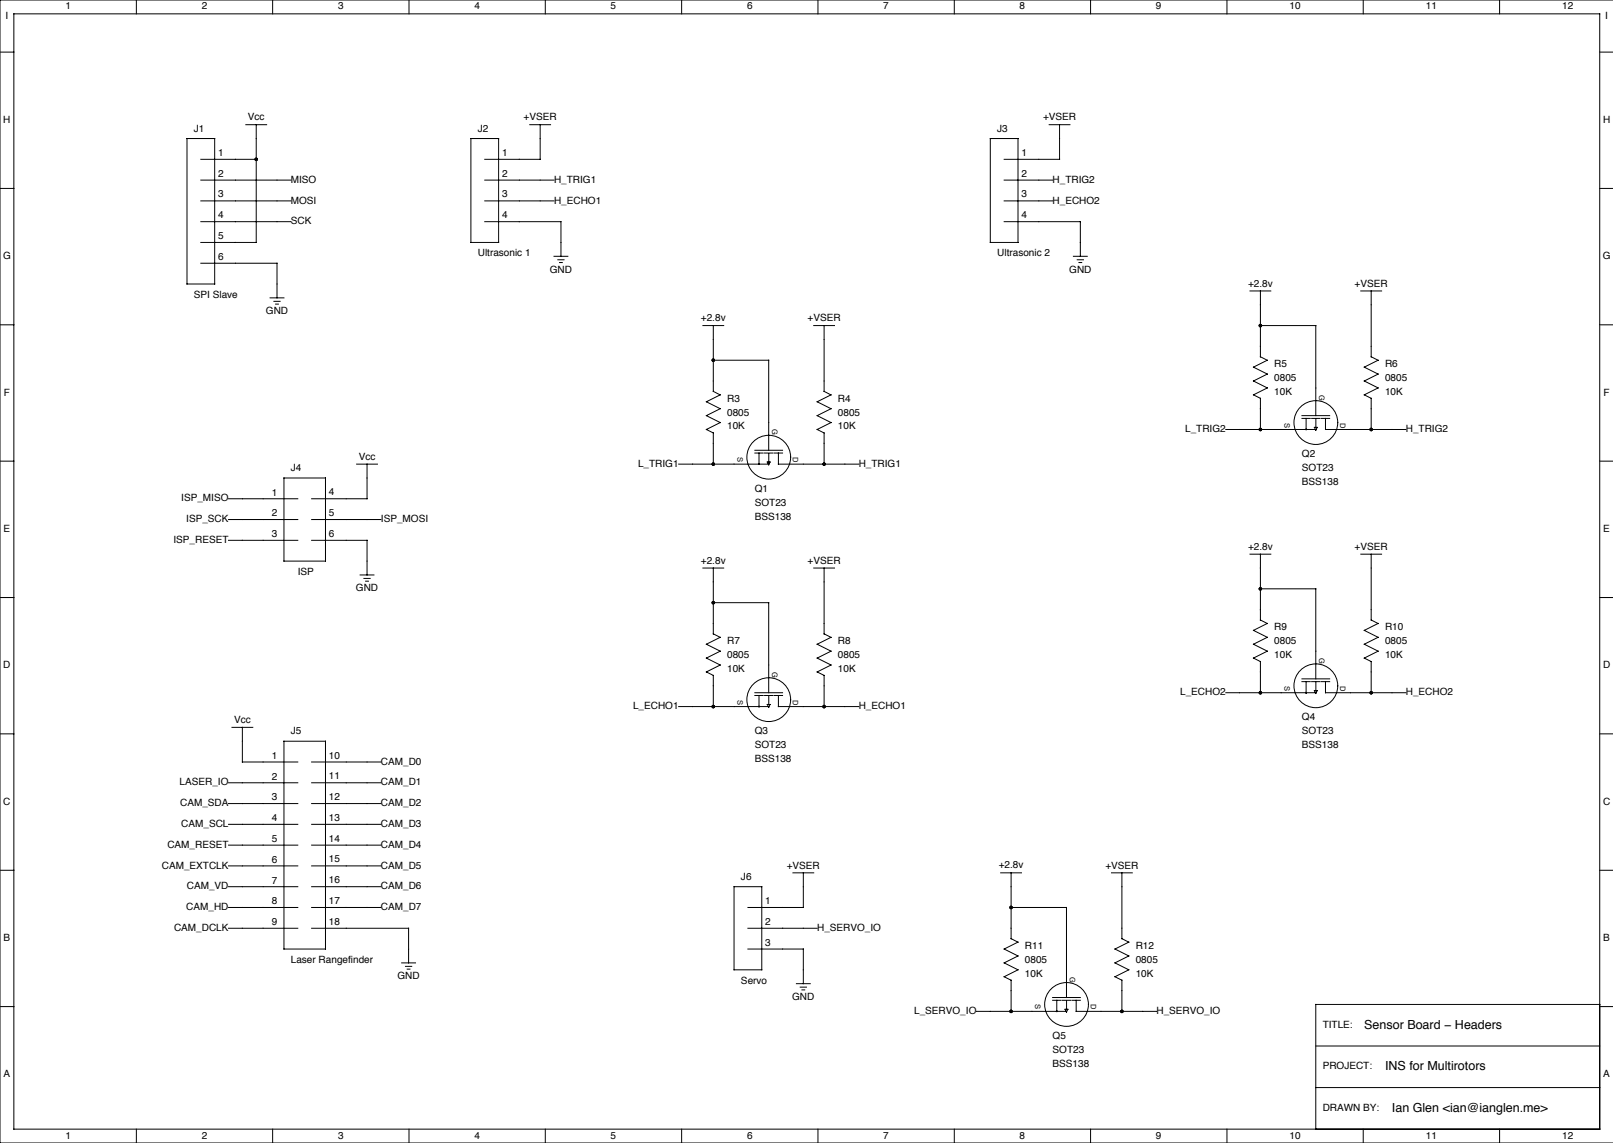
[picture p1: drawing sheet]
<svg xmlns="http://www.w3.org/2000/svg" width="592mm" height="419mm" viewBox="0 0 592 419" stroke-linecap="round" stroke-linejoin="round" font-family="sans-serif">
<g fill="none" stroke="#000" stroke-width=".37">
<path d="M0 19.1h5.1M5.1 5.1h581.6v408.9h-581.6zM50 0v5.1M100 0v5.1M150 0v5.1M200 0v5.1M250 0v5.1M300 0v5.1M350 0v5.1M400 0v5.1M450 0v5.1M500 0v5.1"/>
<path d="M550 0v5.1M586.7 19.1h5M591.7 0h-591.7v419.1h591.7M68.6 50.8h10.1v53.3h-10.1zM73.7 58.4h20.3M90.2 45.7h7.6M94 45.7v43.2h-20.3M172.7 50.8h10.2v38.1h-10.2zM194.3 45.7h7.6M198.1 45.7v12.7h-20.3M363.2 50.8h10.2v38.1h-10.2zM384.8 45.7h7.6"/>
<path d="M388.6 45.7v12.7h-20.3M0 69.1h5.1M73.7 66h33M73.7 73.7h33M177.8 66h25.4M177.8 73.7h25.4M368.3 66h17.8M368.3 73.7h17.8M586.7 69.1h5M73.7 81.3h33M73.7 96.5h27.9v12.7M177.8 81.3h27.9v12.7"/>
<path d="M203.2 94h5.1M204.6 95.2h2.3M205.2 96.3h1M368.3 81.3h27.9v12.7M393.7 94h5.1M395.1 95.2h2.3M395.7 96.3h1M0 119.1h5.1M99.1 109.2h5M100.5 110.5h2.2M101.1 111.5h1M257.8 119.4h7.6"/>
<path d="M261.6 119.4v24.2M298.4 119.4h7.7M302.3 119.4v24.2M458.5 106.7h7.6M462.3 119.4h20.3v33M462.3 106.7v24.2l2.5 1.2M499.1 106.7h7.6M502.9 106.7v24.2l2.6 1.2M586.7 119.1h5M261.6 132.1h20.3v33M464.8 132.1l-5.1 2.5 5.1 2.6-5.1 2.5 5.1 2.5-5.1 2.6 2.6 1.3v11.4M505.5 132.1l-5.1 2.5 5.1 2.6-5.1 2.5 5.1 2.5-5.1 2.6 2.5 1.3v11.4"/>
<path d="M261.6 143.5l2.6 1.3-5.1 2.5 5.1 2.6-5.1 2.5 5.1 2.5-5.1 2.6 2.5 1.3v11.4M302.3 143.5l2.5 1.3-5.1 2.5 5.1 2.6-5.1 2.5 5.1 2.5-5.1 2.6 2.6 1.3v11.4M449.6 157.5h33M477.5 152.4h10.2M477.5 153.4h3.1M479 153.4v4.1M481.1 153.4h3M482.1 156.7h1l-.5 1zM482.6 153.7v3M484.6 153.4h3.1M486.2 153.4v4.1h29.4M0 169.1h5.1"/>
<path d="M104.1 175.3h15.3v30.4h-15.3zM130.8 170.2h7.6M134.6 170.2v12.7h-20.3M248.9 170.2h33M276.9 165.1h10.1M276.9 166.1h3M278.4 166.1v4.1M280.4 166.1h3.1M281.4 169.4h1l-.5 1zM282 166.4v3M284 166.1h3M285.5 166.1v4.1h29.5"/>
<path d="M586.7 169.1h5M83.8 190.5h25.4M83.8 182.9h25.4M83.8 198.1h25.4M114.3 190.5h25.4M114.3 198.1h20.3v12.7M0 219.1h5.1M132.1 210.8h5.1M133.5 212.1h2.3M134.1 213.1h1M257.8 208.3h7.6M261.6 208.3v24.2l2.6 1.2"/>
<path d="M298.4 208.3h7.7M302.3 208.3v24.2l2.5 1.2M458.5 203.2h7.6M462.3 215.9h20.3v33M462.3 203.2v24.2M499.1 203.2h7.6M502.9 203.2v24.2M586.7 219.1h5M261.6 221h20.3v33M264.2 233.7l-5.1 2.5 5.1 2.6-5.1 2.5 5.1 2.5-5.1 2.6 2.5 1.2v11.5M304.8 233.7l-5.1 2.5 5.1 2.6-5.1 2.5 5.1 2.5-5.1 2.6 2.6 1.2v11.5M462.3 227.3l2.5 1.3-5.1 2.5 5.1 2.6-5.1 2.5 5.1 2.6-5.1 2.5 2.6 1.3v11.4"/>
<path d="M502.9 227.3l2.6 1.3-5.1 2.5 5.1 2.6-5.1 2.5 5.1 2.6-5.1 2.5 2.5 1.3v11.4M248.9 259.1h33M276.9 254h10.1M276.9 255h3M278.4 255v4.1M280.4 255h3.1M281.4 258.3h1l-.5 1zM282 255.3v3M284 255h3M285.5 255v4.1h29.5M449.6 254h33M477.5 248.9h10.2"/>
<path d="M477.5 249.9h3.1M479 249.9v4.1M481.1 249.9h3M482.1 253.2h1l-.5 1.1zM482.6 250.2v3M484.6 249.9h3.1M486.2 249.9v4.1h29.4M0 269.1h5.1M85.1 266.7h7.6M88.9 266.7v12.7h20.3M104.1 271.8h15.3v76.2h-15.3zM114.3 279.4h25.4"/>
<path d="M586.7 269.1h5M83.8 294.6h25.4M83.8 287h25.4M114.3 294.6h25.4M114.3 287h25.4M0 319.1h5.1M83.8 302.3h25.4M83.8 309.9h25.4M83.8 317.5h25.4M114.3 302.3h25.4M114.3 309.9h25.4M114.3 317.5h25.4"/>
<path d="M586.7 319.1h5M83.8 325.1h25.4M83.8 332.7h25.4M114.3 325.1h25.4M114.3 332.7h25.4M269.2 325.1h10.2v30.5h-10.2zM290.8 320h7.6M294.6 320v12.7h-20.3M367 320h7.6M370.8 332.7h20.4v33.1M370.8 320v24.2M407.7 320h7.6"/>
<path d="M411.5 320v24.2M83.8 340.4h25.4M114.3 340.4h35.6v12.7M147.3 353.1h5.1M148.7 354.3h2.3M149.4 355.3h1M274.3 348h20.3v12.7M274.3 340.4h25.4M370.8 344.2l2.6 1.3M373.4 345.4l-5.1 2.6 5.1 2.5-5.1 2.6 5.1 2.5-5.1 2.5 2.5 1.3v11.4M411.5 344.2l2.5 1.3M414 345.4l-5.1 2.6 5.1 2.5-5.1 2.6 5.1 2.5-5.1 2.5 2.6 1.3v11.4"/>
<path d="M0 369.1h5.1M292.1 360.7h5.1M293.5 361.9h2.3M294.1 363h1M358.1 370.8h33.1M386.1 365.8h10.1M386.1 366.8h3M387.6 366.8v4M389.6 366.8h3.1M390.7 370.1h1l-.5 1zM391.2 367v3.1M393.2 366.8h3"/>
<path d="M394.7 366.8v4h29.5M586.7 368.3h-104.1v45.7M586.7 369.1h5M482.6 398.8h104.1M482.6 383.5h104.1M50 414v5.1M100 414v5.1M150 414v5.1M200 414v5.1M250 414v5.1M300 414v5.1M350 414v5.1"/>
<path d="M400 414v5.1M450 414v5.1M500 414v5.1M550 414v5.1"/>
<circle cx="479" cy="157.5" r=".13"/>
<circle cx="482.6" cy="154.9" r="8"/>
<circle cx="278.4" cy="170.2" r=".13"/>
<circle cx="282" cy="167.6" r="8"/>
<circle cx="278.4" cy="259.1" r=".13"/>
<circle cx="282" cy="256.5" r="8"/>
<circle cx="479" cy="254" r=".13"/>
<circle cx="482.6" cy="251.5" r="8"/>
<circle cx="387.6" cy="370.8" r=".13"/>
<circle cx="391.2" cy="368.3" r="8"/>
</g>
<g fill="#000">
<circle cx="94" cy="58.4" r=".64"/>
<circle cx="462.3" cy="119.4" r=".64"/>
<circle cx="261.6" cy="132.1" r=".64"/>
<circle cx="462.3" cy="157.5" r=".64"/>
<circle cx="479" cy="157.5" r=".13"/>
<circle cx="502.9" cy="157.5" r=".64"/>
<circle cx="261.6" cy="170.2" r=".64"/>
<circle cx="278.4" cy="170.2" r=".13"/>
<circle cx="302.3" cy="170.2" r=".64"/>
<circle cx="462.3" cy="215.9" r=".64"/>
<circle cx="261.6" cy="221" r=".64"/>
<circle cx="261.6" cy="259.1" r=".64"/>
<circle cx="278.4" cy="259.1" r=".13"/>
<circle cx="302.3" cy="259.1" r=".64"/>
<circle cx="462.3" cy="254" r=".64"/>
<circle cx="479" cy="254" r=".13"/>
<circle cx="502.9" cy="254" r=".64"/>
<circle cx="370.8" cy="332.7" r=".64"/>
<circle cx="370.8" cy="370.8" r=".64"/>
<circle cx="387.6" cy="370.8" r=".13"/>
<circle cx="411.5" cy="370.8" r=".64"/>
</g>
<g font-size="4.6">
<text x="500.4" y="377.1">Sensor Board − Headers</text>
<text x="508" y="392.4">INS for Multirotors</text>
<text x="510.5" y="407.6">Ian Glen &lt;ian@ianglen.me&gt;</text>
</g>
<g font-size="3.7">
<text x="24" y="3.4">1</text>
<text x="74" y="3.5">2</text>
<text x="124" y="3.5">3</text>
<text x="174" y="3.5">4</text>
<text x="224" y="3.4">5</text>
<text x="274" y="3.5">6</text>
<text x="324" y="3.4">7</text>
<text x="374" y="3.5">8</text>
<text x="424" y="3.5">9</text>
<text x="473" y="3.5">10</text>
<text x="523" y="3.4">11</text>
<text x="573" y="3.5">12</text>
<text x="2" y="6.9">I</text>
<text x="588.8" y="6.9">I</text>
<text x="1.2" y="45">H</text>
<text x="90.9" y="44.1">Vcc</text>
<text x="192.1" y="44.1">+VSER</text>
<text x="382.6" y="44.1">+VSER</text>
<text x="588" y="45">H</text>
<text x="71.1" y="48.3">J1</text>
<text x="175.3" y="48.3">J2</text>
<text x="365.8" y="48.3">J3</text>
<text x="80" y="57.1">1</text>
<text x="184.2" y="57.1">1</text>
<text x="374.6" y="57.1">1</text>
<text x="80" y="64.8">2</text>
<text x="184.2" y="64.8">2</text>
<text x="374.6" y="64.8">2</text>
<text x="106.7" y="67">MISO</text>
<text x="203.2" y="67">H_TRIG1</text>
<text x="386.1" y="67">H_TRIG2</text>
<text x="80" y="72.4">3</text>
<text x="106.7" y="74.6">MOSI</text>
<text x="184.2" y="72.4">3</text>
<text x="203.2" y="74.6">H_ECHO1</text>
<text x="374.6" y="72.4">3</text>
<text x="386.1" y="74.6">H_ECHO2</text>
<text x="80" y="80">4</text>
<text x="106.7" y="82.2">SCK</text>
<text x="184.2" y="80">4</text>
<text x="374.6" y="80">4</text>
<text x="80" y="87.6">5</text>
<text x="1.1" y="95.1">G</text>
<text x="80" y="95.2">6</text>
<text x="175.3" y="94">Ultrasonic 1</text>
<text x="365.8" y="94">Ultrasonic 2</text>
<text x="587.9" y="95.1">G</text>
<text x="201.7" y="100">GND</text>
<text x="392.2" y="100">GND</text>
<text x="457.7" y="105.1">+2.8v</text>
<text x="496.9" y="105.1">+VSER</text>
<text x="71.1" y="109.2">SPI Slave</text>
<text x="97.5" y="115.3">GND</text>
<text x="257.1" y="117.8">+2.8v</text>
<text x="296.2" y="117.8">+VSER</text>
<text x="467.4" y="134.6">R5</text>
<text x="508" y="134.6">R6</text>
<text x="467.4" y="139.7">0805</text>
<text x="508" y="139.7">0805</text>
<text x="1.4" y="145">F</text>
<text x="266.7" y="147.3">R3</text>
<text x="307.3" y="147.3">R4</text>
<text x="467.4" y="144.8">10K</text>
<text x="508" y="144.8">10K</text>
<text x="588.2" y="145">F</text>
<text x="266.7" y="152.4">0805</text>
<text x="307.3" y="152.4">0805</text>
<text x="266.7" y="157.5">10K</text>
<text x="307.3" y="157.5">10K</text>
<text x="434.7" y="158.4">L_TRIG2</text>
<text x="515.6" y="158.4">H_TRIG2</text>
<text x="477.5" y="167.6">Q2</text>
<text x="106.7" y="172.7">J4</text>
<text x="131.6" y="168.6">Vcc</text>
<text x="234" y="171.1">L_TRIG1</text>
<text x="315" y="171.1">H_TRIG1</text>
<text x="477.5" y="172.7">SOT23</text>
<text x="477.5" y="177.8">BSS138</text>
<text x="66.5" y="183.8">ISP_MISO</text>
<text x="99.7" y="181.7">1</text>
<text x="120.6" y="181.6">4</text>
<text x="276.9" y="180.3">Q1</text>
<text x="276.9" y="185.4">SOT23</text>
<text x="68.3" y="191.5">ISP_SCK</text>
<text x="99.7" y="189.4">2</text>
<text x="120.6" y="189.2">5</text>
<text x="139.7" y="191.5">ISP_MOSI</text>
<text x="276.9" y="190.5">BSS138</text>
<text x="1.3" y="195">E</text>
<text x="99.7" y="197">3</text>
<text x="120.6" y="196.8">6</text>
<text x="588.1" y="195">E</text>
<text x="63.6" y="199.1">ISP_RESET</text>
<text x="457.7" y="201.6">+2.8v</text>
<text x="496.9" y="201.6">+VSER</text>
<text x="257.1" y="206.7">+2.8v</text>
<text x="296.2" y="206.7">+VSER</text>
<text x="109.2" y="210.8">ISP</text>
<text x="130.5" y="216.9">GND</text>
<text x="467.4" y="231.1">R9</text>
<text x="508" y="231.1">R10</text>
<text x="266.7" y="236.2">R7</text>
<text x="307.3" y="236.2">R8</text>
<text x="467.4" y="236.2">0805</text>
<text x="508" y="236.2">0805</text>
<text x="1.2" y="245">D</text>
<text x="266.7" y="241.3">0805</text>
<text x="307.3" y="241.3">0805</text>
<text x="467.4" y="241.3">10K</text>
<text x="508" y="241.3">10K</text>
<text x="588" y="245">D</text>
<text x="266.7" y="246.4">10K</text>
<text x="307.3" y="246.4">10K</text>
<text x="432.9" y="255">L_ECHO2</text>
<text x="515.6" y="255">H_ECHO2</text>
<text x="232.2" y="260">L_ECHO1</text>
<text x="315" y="260">H_ECHO1</text>
<text x="85.8" y="265.1">Vcc</text>
<text x="106.7" y="269.2">J5</text>
<text x="276.9" y="269.2">Q3</text>
<text x="477.5" y="264.2">Q4</text>
<text x="477.5" y="269.2">SOT23</text>
<text x="276.9" y="274.3">SOT23</text>
<text x="477.5" y="274.3">BSS138</text>
<text x="99.7" y="278.3">1</text>
<text x="120.6" y="278.1">10</text>
<text x="139.7" y="280.4">CAM_D0</text>
<text x="276.9" y="279.4">BSS138</text>
<text x="65.9" y="288">LASER_IO</text>
<text x="99.7" y="285.9">2</text>
<text x="120.6" y="285.8">11</text>
<text x="139.7" y="288">CAM_D1</text>
<text x="99.7" y="293.5">3</text>
<text x="120.6" y="293.4">12</text>
<text x="1.2" y="295.1">C</text>
<text x="66.1" y="295.6">CAM_SDA</text>
<text x="139.7" y="295.6">CAM_D2</text>
<text x="588" y="295.1">C</text>
<text x="66.5" y="303.2">CAM_SCL</text>
<text x="99.7" y="301.1">4</text>
<text x="120.6" y="301">13</text>
<text x="139.7" y="303.2">CAM_D3</text>
<text x="61.4" y="310.8">CAM_RESET</text>
<text x="99.7" y="308.7">5</text>
<text x="120.6" y="308.6">14</text>
<text x="139.7" y="310.8">CAM_D4</text>
<text x="99.7" y="316.4">6</text>
<text x="120.6" y="316.2">15</text>
<text x="59.4" y="318.5">CAM_EXTCLK</text>
<text x="99.7" y="324">7</text>
<text x="120.6" y="323.8">16</text>
<text x="139.7" y="318.5">CAM_D5</text>
<text x="271.8" y="322.6">J6</text>
<text x="288.6" y="318.5">+VSER</text>
<text x="366.3" y="318.4">+2.8v</text>
<text x="405.4" y="318.5">+VSER</text>
<text x="68.5" y="326.1">CAM_VD</text>
<text x="139.7" y="326.1">CAM_D6</text>
<text x="68.3" y="333.7">CAM_HD</text>
<text x="99.7" y="331.6">8</text>
<text x="120.6" y="331.5">17</text>
<text x="139.7" y="333.7">CAM_D7</text>
<text x="280.7" y="331.5">1</text>
<text x="63.8" y="341.3">CAM_DCLK</text>
<text x="99.7" y="339.2">9</text>
<text x="120.6" y="339.1">18</text>
<text x="280.7" y="339.1">2</text>
<text x="299.7" y="341.3">H_SERVO_IO</text>
<text x="1.3" y="345">B</text>
<text x="280.7" y="346.7">3</text>
<text x="375.9" y="348">R11</text>
<text x="416.6" y="348">R12</text>
<text x="588.1" y="345">B</text>
<text x="106.7" y="353.1">Laser Rangefinder</text>
<text x="375.9" y="353.1">0805</text>
<text x="416.6" y="353.1">0805</text>
<text x="145.8" y="359.1">GND</text>
<text x="375.9" y="358.1">10K</text>
<text x="416.6" y="358.1">10K</text>
<text x="271.8" y="360.7">Servo</text>
<text x="290.6" y="366.7">GND</text>
<text x="335.3" y="371.8">L_SERVO_IO</text>
<text x="424.2" y="371.8">H_SERVO_IO</text>
<text x="485.1" y="376.8">TITLE:</text>
<text x="386.1" y="381">Q5</text>
<text x="386.1" y="386.1">SOT23</text>
<text x="1.3" y="395">A</text>
<text x="386.1" y="391.2">BSS138</text>
<text x="485.1" y="392.1">PROJECT:</text>
<text x="588.1" y="395">A</text>
<text x="485.1" y="407.3">DRAWN BY:</text>
<text x="24" y="417.5">1</text>
<text x="74" y="417.5">2</text>
<text x="124" y="417.5">3</text>
<text x="174" y="417.5">4</text>
<text x="224" y="417.5">5</text>
<text x="274" y="417.5">6</text>
<text x="324" y="417.5">7</text>
<text x="374" y="417.5">8</text>
<text x="424" y="417.5">9</text>
<text x="473" y="417.5">10</text>
<text x="523" y="417.5">11</text>
<text x="573" y="417.5">12</text>
</g>
<g font-size="2.8">
<text x="483.9" y="144.8" transform="rotate(90 483.9 144.8)">G</text>
<text x="471.2" y="154.9" transform="rotate(90 471.2 154.9)">S</text>
<text x="491.5" y="154.9" transform="rotate(90 491.5 154.9)">D</text>
<text x="283.2" y="157.5" transform="rotate(90 283.2 157.5)">G</text>
<text x="270.5" y="167.6" transform="rotate(90 270.5 167.6)">S</text>
<text x="290.8" y="167.6" transform="rotate(90 290.8 167.6)">D</text>
<text x="483.9" y="241.3" transform="rotate(90 483.9 241.3)">G</text>
<text x="283.2" y="246.4" transform="rotate(90 283.2 246.4)">G</text>
<text x="471.2" y="251.5" transform="rotate(90 471.2 251.5)">S</text>
<text x="491.5" y="251.5" transform="rotate(90 491.5 251.5)">D</text>
<text x="270.5" y="256.5" transform="rotate(90 270.5 256.5)">S</text>
<text x="290.8" y="256.5" transform="rotate(90 290.8 256.5)">D</text>
<text x="392.4" y="358.1" transform="rotate(90 392.4 358.1)">G</text>
<text x="379.7" y="368.3" transform="rotate(90 379.7 368.3)">S</text>
<text x="400" y="368.3" transform="rotate(90 400 368.3)">D</text>
</g>
</svg>
